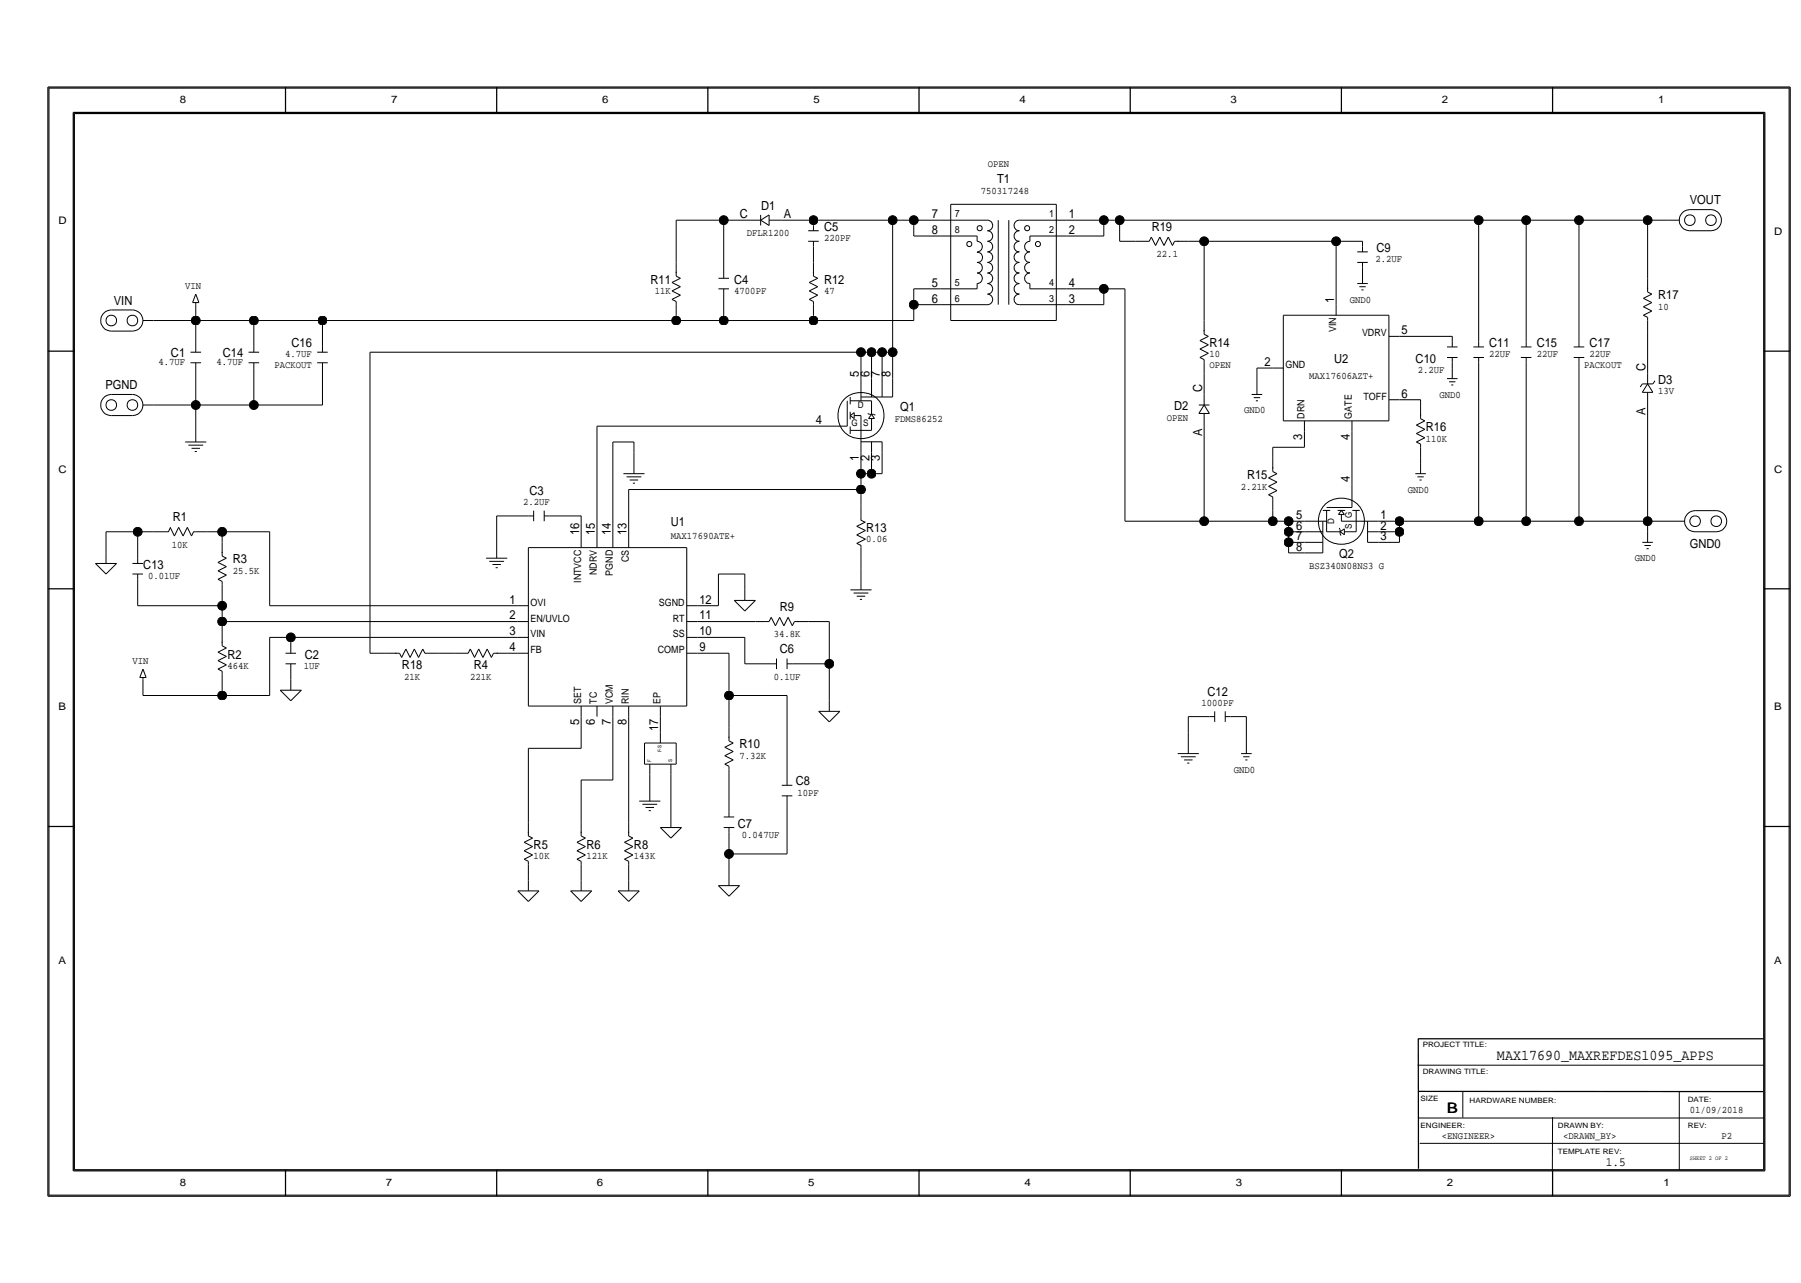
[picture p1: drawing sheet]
<svg xmlns="http://www.w3.org/2000/svg" width="419mm" height="298mm" viewBox="0 0 419 298" stroke-linecap="round" stroke-linejoin="round" font-family="sans-serif">
<g fill="none" stroke="#000" stroke-width=".23">
<path d="M11.4 20.5v257.5zM11.4 20.5h404.9zM416.3 20.5v257.5zM157.4 51.2v9.8zM157.4 51.2h11zM168.4 51.2h6.2zM168.4 51.2v12.3zM174.6 51.2h2.4zM177 51.2l2 1.2zM177 51.2l2-1.2zM177 50v2.4zM179 51.2h2.9z"/>
<path d="M179 50v2.4zM181.9 51.2h7.4zM188.1 56.1h2.4zM188.1 53.7h2.4zM189.3 57.4v3.6zM189.3 51.2h18.4zM189.3 51.2v1.2zM189.3 52.4v1.3zM189.3 56.1v1.3zM207.7 51.2v30.7zM207.7 51.2h4.9zM212.6 51.2v3.7z"/>
<path d="M212.6 51.2h6.2zM212.6 54.9h6.2zM218.8 54.9h2.4zM218.8 51.2h2.4zM221.2 54.9h6.2zM221.2 51.2h8.6zM221.2 47.5h24.6zM221.2 47.5v27.1zM227.3 58.7a1.16 1.16 0 0 1 1.3 1.2 1.16 1.16 0 0 1-1.2 1.1 1.23 1.23 0 0 1 1.2 1.3 1.23 1.23 0 0 1-1.2 1.2 1.23 1.23 0 0 1 1.2 1.2 1.23 1.23 0 0 1-1.2 1.3M227.4 54.9v1.2zM227.4 56.1a1.23 1.23 0 0 1 1.2 1.3 1.23 1.23 0 0 1-1.2 1.2M229.8 51.2a1.23 1.23 0 0 1 1.2 1.2 1.23 1.23 0 0 1-1.2 1.3 1.23 1.23 0 0 1 1.2 1.2 1.23 1.23 0 0 1-1.2 1.2 1.23 1.23 0 0 1 1.2 1.3 1.23 1.23 0 0 1-1.2 1.2 1.23 1.23 0 0 1 1.2 1.2 1.23 1.23 0 0 1-1.2 1.2 1.23 1.23 0 0 1 1.2 1.3 1.23 1.23 0 0 1-1.2 1.2 1.23 1.23 0 0 1 1.2 1.2 1.23 1.23 0 0 1-1.2 1.3 1.23 1.23 0 0 1 1.2 1.2 1.23 1.23 0 0 1-1.2 1.2 1.23 1.23 0 0 1 1.2 1.2 1.23 1.23 0 0 1-1.2 1.3"/>
<path d="M232.3 51.2v19.7zM234.8 51.2v19.7zM237.2 51.2h8.6zM237.2 51.2a1.23 1.23 0 0 0-1.2 1.2 1.23 1.23 0 0 0 1.2 1.3 1.23 1.23 0 0 0-1.2 1.2 1.23 1.23 0 0 0 1.2 1.2 1.23 1.23 0 0 0-1.2 1.3 1.23 1.23 0 0 0 1.2 1.2 1.23 1.23 0 0 0-1.2 1.2 1.23 1.23 0 0 0 1.2 1.2 1.23 1.23 0 0 0-1.2 1.3 1.23 1.23 0 0 0 1.2 1.2 1.23 1.23 0 0 0-1.2 1.2 1.23 1.23 0 0 0 1.2 1.3 1.23 1.23 0 0 0-1.2 1.2 1.23 1.23 0 0 0 1.2 1.2 1.23 1.23 0 0 0-1.2 1.2 1.23 1.23 0 0 0 1.2 1.3M239.7 54.9h6.1zM239.7 54.9v1.2zM239.7 56.1a1.23 1.23 0 0 0-1.3 1.3 1.23 1.23 0 0 0 1.3 1.2 1.23 1.23 0 0 0-1.3 1.2 1.23 1.23 0 0 0 1.3 1.2 1.23 1.23 0 0 0-1.3 1.3 1.23 1.23 0 0 0 1.3 1.2 1.23 1.23 0 0 0-1.3 1.2 1.23 1.23 0 0 0 1.3 1.3M245.8 54.9h2.5zM245.8 51.2h2.5zM245.8 47.5v27.1zM248.3 51.2h8.6zM248.3 54.9h8.6z"/>
<path d="M256.9 51.2h3.7zM256.9 51.2v3.7zM260.6 51.2h83.5zM260.6 51.2v4.9zM260.6 56.1h3.6zM264.2 56.1h2.5zM266.7 56.1h.7zM267.9 55.1l-.5 1zM267.9 55.1l1 2zM269.9 55.1l-1 2zM269.9 55.1l1 2zM271.9 55.1l-1 2z"/>
<path d="M271.9 55.1l.9 2zM273.3 56.1h1zM273.3 56.1l-.5 1zM274.1 56.1h2.4zM276.5 56.1h3.7zM280.2 56.1h30.7zM280.2 56.1v18.5zM310.9 56.1h6.2zM310.9 56.1v14.8zM315.8 58.6h2.5zM317.1 56.1v1.3zM317.1 57.4v1.2z"/>
<path d="M344.1 51.2h11zM344.1 51.2v28.3zM355.1 51.2h12.3zM355.1 51.2v28.3zM367.4 51.2h16zM367.4 51.2v28.3zM383.4 51.2v13.5zM383.4 51.2h4.9zM388.3 51.2h2.5zM393.2 53.7h4.9zM393.2 48.8h4.9zM393.2 48.8a2.46 2.46 0 0 0-2.4 2.4 2.46 2.46 0 0 0 2.4 2.5"/>
<path d="M398.1 48.8a2.46 2.46 0 0 1 2.5 2.4 2.46 2.46 0 0 1-2.5 2.5M25.9 77h4.9zM25.9 72.1h4.9zM25.9 72.1a2.46 2.46 0 0 0-2.5 2.5 2.46 2.46 0 0 0 2.5 2.4M30.8 72.1a2.46 2.46 0 0 1 2.5 2.5 2.46 2.46 0 0 1-2.5 2.4M33.3 74.6h2.4zM35.7 74.6h9.9zM44.8 70.4h1.5zM45.6 70.9v3.7zM45.6 74.6h13.5zM45.6 74.6v6.1zM45.6 70.4v.5z"/>
<path d="M45.6 68.4l.7 2zM45.6 68.4l-.8 2zM59.1 74.6h15.9zM59.1 74.6v6.1zM75 74.6h82.4zM75 74.6v6.1zM156.4 69.6l1 .5zM156.4 69.6l1.9-.9zM156.4 67.7l1.9 1zM156.4 67.7l1.9-1zM156.4 65.7l1.9 1zM156.4 65.7l1.9-1z"/>
<path d="M157.4 74.6h11zM157.4 73.3v1.3zM157.4 70.9v2.4zM157.4 61v2.5zM157.4 63.3v.9zM157.4 70.1v.8zM157.4 64.2l.9 .5zM167.2 64.7h2.4zM167.2 67.2h2.4zM168.4 74.6h20.9zM168.4 68.4v6.2zM168.4 63.5v1.2z"/>
<path d="M168.4 67.2v1.2zM188.3 69.6l1 .5zM188.3 69.6l2-.9zM188.3 67.7l2 1zM188.3 67.7l2-1zM188.3 65.7l2 1zM188.3 65.7l2-1zM189.3 74.6h23.3zM189.3 73.3v1.3zM189.3 70.9v2.4zM189.3 61v2.5zM189.3 63.3v.9z"/>
<path d="M189.3 70.1v.8zM189.3 64.2l1 .5zM212.6 70.9v3.7zM212.6 67.2v3.7zM212.6 70.9h6.2zM212.6 67.2h6.2zM218.8 70.9h2.4zM218.8 67.2h2.4zM221.2 67.2h6.2zM221.2 70.9h8.6zM221.2 74.6h24.6zM227.4 66v1.2z"/>
<path d="M237.2 70.9h8.6zM239.7 67.2h6.1zM239.7 66v1.2zM245.8 67.2h2.5zM245.8 70.9h2.5zM248.3 67.2h8.6zM248.3 70.9h8.6zM256.9 67.2h4.9zM256.9 67.2v3.7zM261.8 67.2v54zM279.2 79.2l2 1zM279.2 79.2l2-1z"/>
<path d="M280.2 74.6v2.4zM280.2 76.8v1zM280.2 77.8l1 .4zM298.6 73.3h24.6zM298.6 73.3v24.6zM310.9 70.9v2.4zM315.8 66h2.5zM315.8 61h2.5zM316.3 66.7h1.5zM316.8 67.4h.5zM317.1 62.3v1.2zM317.1 63.5v2.5z"/>
<path d="M317.1 61v1.3zM323.2 78.2h2.5zM323.2 73.3v24.6zM325.7 78.2h12.2zM337.9 78.2v1.3zM337.9 79.5v1.2zM344.1 79.5v1.2zM355.1 79.5v1.2zM367.4 79.5v1.2zM382.4 73.3l1 .5zM382.4 73.3l2-1zM382.4 71.4l2 .9z"/>
<path d="M382.4 71.4l2-1zM382.4 69.4l2 1zM382.4 69.4l2-1zM383.4 77v9.8zM383.4 74.6v2.4zM383.4 64.7v2.5zM383.4 66.9v1zM383.4 73.8v.8zM383.4 67.9l1 .5zM25.9 96.7h4.9zM25.9 91.8h4.9zM25.9 91.8a2.46 2.46 0 0 0-2.5 2.4 2.46 2.46 0 0 0 2.5 2.5"/>
<path d="M30.8 91.8a2.46 2.46 0 0 1 2.5 2.4 2.46 2.46 0 0 1-2.5 2.5M33.3 94.2h2.4zM35.7 94.2h9.9zM44.3 81.9h2.5zM44.3 84.4h2.5zM45.6 94.2v3.7zM45.6 94.2h13.5zM45.6 85.6v8.6zM45.6 80.7v1.2zM45.6 84.4v1.2zM45.6 97.9v4.9zM57.8 81.9h2.5z"/>
<path d="M57.8 84.4h2.5zM59.1 94.2h15.9zM59.1 85.6v8.6zM59.1 80.7v1.2zM59.1 84.4v1.2zM73.8 81.9h2.5zM73.8 84.4h2.5zM75 85.6v8.6zM75 80.7v1.2zM75 84.4v1.2zM86.1 81.9v70.1zM86.1 81.9h114.3z"/>
<path d="M138.9 99.1h52.9zM138.9 99.1v25.8zM191.8 99.1h5.4zM197.2 93.2v5.9zM197.8 96.7l1-.7zM197.8 96.7l1 .7zM197.8 95.8v1.8zM197.8 92.3v1.8zM197.8 99.2v1.7zM197.8 93.2h5zM198.8 96.7h1.6zM198.8 96v1.4z"/>
<path d="M200.4 81.9h2.4zM200.4 81.9v6.2zM200.4 96.7v8.6zM200.4 88.1v5.1zM200.4 92.3h7.3zM201.9 96.2l.4 .2zM202.1 97.4h1.4zM202.3 96.4h1zM202.8 81.9h2.5zM202.8 81.9v6.2zM202.8 88.1v4.2zM202.8 96.4l.7 1z"/>
<path d="M202.8 96.4l-.7 1zM202.8 93.2v3.2zM202.8 97.4v2.7zM203.3 96.4l.4 .2zM205.3 81.9v6.2zM205.3 81.9h2.4zM205.3 88.1v4.2zM207.7 81.9v6.2zM207.7 88.1v4.2zM279 96.2h2.4zM279 94.2h2.4zM279.2 83.2l1 .5z"/>
<path d="M279.2 83.2l2-1zM279.2 81.2l2 1zM279.2 81.2l2-1zM280.2 99.1v22.1zM280.2 86.8v5zM280.2 96.2v2.9zM280.2 91.8v2.4zM280.2 94.2l1.2 2zM280.2 94.2l-1.2 2zM280.2 84.4v2.4zM280.2 83.7v.7zM291.3 91.8h2.4z"/>
<path d="M291.8 92.5h1.4zM292.2 93.2h.5zM292.5 85.6h3.7zM292.5 85.6v3.7zM292.5 89.3v2.5zM296.2 85.6h2.4zM298.6 97.9h24.6zM303.5 97.9v2.5zM314.6 97.9v2.5zM323.2 93h2.5zM325.7 93h4.9zM329.6 98.9l2 1z"/>
<path d="M329.6 98.9l2-1zM330.6 93v1.2zM330.6 94.2v2.5zM330.6 96.4v1zM330.6 97.4l1 .5zM336.7 88.1h2.5zM336.7 80.7h2.5zM336.7 83.2h2.5zM337.2 88.8h1.5zM337.7 89.5h.5zM337.9 84.4v1.2zM337.9 85.6v2.5z"/>
<path d="M337.9 83.2v1.2zM342.9 80.7h2.4zM342.9 83.2h2.4zM344.1 84.4v36.8zM344.1 83.2v1.2zM353.9 80.7h2.5zM353.9 83.2h2.5zM355.1 84.4v36.8zM355.1 83.2v1.2zM366.2 80.7h2.5zM366.2 83.2h2.5zM367.4 84.4v36.8z"/>
<path d="M367.4 83.2v1.2zM382.2 89.3l-.5 .7zM382.2 89.3h2.4zM382.2 91.3h2.4zM383.4 94.2v27zM383.4 91.3v2.9zM383.4 86.8v2.5zM383.4 89.3l-1.2 2zM383.4 89.3l1.2 2zM385.1 88.6l-.5 .7zM43.1 102.8h4.9zM43.8 103.6h3.5z"/>
<path d="M44.6 104.3h1.9zM45.3 105h.5zM124.2 118.8v2.4zM126.6 118.8v2.4zM142.6 102.8h4.9zM142.6 102.8v22.1zM145.1 110.2h4.9zM145.8 110.9h3.4zM146.3 113.9h54.1zM146.3 113.9v11zM146.5 111.7h2zM147.3 112.4h.5z"/>
<path d="M147.5 102.8v2.5zM147.5 105.3v4.9zM197.8 100.1h5zM200.4 110.2h2.4zM200.4 105.3v4.9zM200.4 110.2v3.7zM200.4 113.9v3.7zM200.4 102.8h4.9zM200.4 117.6v2.4zM202.8 110.2h2.5zM202.8 105.3v4.9zM202.8 102.8v2.5z"/>
<path d="M205.3 105.3v4.9zM205.3 102.8v2.5zM295.2 115.1l1 .5zM295.2 115.1l2-1zM295.2 113.1l2 1zM295.2 113.1l2-.9zM295.2 111.2l2 1zM295.2 111.2l2-1zM296.2 118.8v2.4zM296.2 104h7.3zM296.2 104v2.5zM296.2 116.3v2.5z"/>
<path d="M296.2 106.5v2.5zM296.2 108.7v1zM296.2 115.6v.7zM296.2 109.7l1 .5zM303.5 100.4v3.6zM307.8 118.7h1.7zM308.7 118.1h5.9zM308.7 118.7v5zM311.3 118.7h1.7zM311.5 119.7h1.3zM312.1 119.7v1.5zM312.1 118.7l-.6 1z"/>
<path d="M312.1 118.7l.7 1zM314.6 100.4v12.2zM314.6 112.6v5.5zM314.7 118.7h1.7zM315.6 118.7v5zM329.3 110.2h2.5zM329.6 102.8l1 .5zM329.6 102.8l2-1zM329.6 100.9l2 .9zM329.6 100.9l2-1zM329.8 110.9h1.5zM330.3 111.7h.5z"/>
<path d="M330.6 106.5v1.2zM330.6 107.7v2.5zM330.6 104v2.5zM330.6 103.3v.7zM394.5 118.8h4.9zM394.5 118.8a2.46 2.46 0 0 0-2.5 2.4 2.46 2.46 0 0 0 2.5 2.5M399.4 118.8a2.46 2.46 0 0 1 2.4 2.4 2.46 2.46 0 0 1-2.4 2.5M22.2 131.1l2.5 2.4zM22.2 131.1h4.9zM24.7 123.7h7.3zM24.7 123.7v4.9zM24.7 133.5l2.4-2.4z"/>
<path d="M24.7 128.6v2.5zM30.8 131.1h2.5zM30.8 133.5h2.5zM32 123.7h3.7zM32 123.7v6.1zM32 134.8v6.1zM32 129.8v1.3zM32 133.5v1.3zM35.7 123.7h2.5zM38.2 123.7h1zM39.6 122.7l1 2zM39.7 122.7l-.5 1.1z"/>
<path d="M41.6 122.7l1 2zM41.6 122.7l-1 2zM43.6 122.7l1 2zM43.6 122.7l-1 2zM45.1 123.7h.5zM45.1 123.7l-.5 1zM45.6 123.7h2.4zM48 123.7h3.7zM50.7 134.8l1 .4zM50.7 134.8l2-1zM50.7 132.8l2 1zM50.7 132.8l2-1z"/>
<path d="M50.7 130.8l2 1zM50.7 130.8l2-1zM51.7 123.7v2.5zM51.7 123.7h11.1zM51.7 138.4v2.5zM51.7 136v2.4zM51.7 126.2v2.4zM51.7 128.4v1zM51.7 135.2v.8zM51.7 129.4l1 .4zM62.8 123.7v17.2zM113.1 129.8h4.9z"/>
<path d="M113.9 130.6h3.4zM114.6 131.3h2zM115.3 132.1h.5zM115.6 120h7.4zM115.6 120v4.9zM115.6 124.9v4.9zM123 120h1.2zM123 127.4h36.8zM123 127.4v36.8zM126.6 120h1.3zM127.9 120h7.3zM135.2 120v4.9z"/>
<path d="M135.2 124.9v2.5zM138.9 124.9v2.5zM142.6 124.9v2.5zM146.3 124.9v2.5zM159.8 127.4v36.8zM167.2 133.5h6.1zM167.2 133.5v7.4zM170.9 139.7l2.4 2.4zM170.9 139.7h4.9zM173.3 133.5v3.7zM173.3 137.2v2.5zM175.8 139.7l-2.5 2.4z"/>
<path d="M197.9 137.2h4.9zM198.6 138h3.5zM199.4 126.4l1 .5zM199.4 126.4l2-1zM199.4 124.4l2 1zM199.4 124.4l2-1zM199.4 122.4l2 1zM199.4 122.4l2-1zM199.4 138.7h1.9zM200.1 139.4h.5zM200.3 121l1 .5zM200.4 129.8v2.5z"/>
<path d="M200.4 127.4v2.4zM200.4 126.9v.5zM200.4 120v1zM200.4 132.3v4.9zM261.8 121.2h18.4zM280.2 121.2h16zM296.2 121.2h3.7zM299.9 128.6h3.6zM299.9 126.2v2.4zM299.9 126.2h3.6zM299.9 123.7v2.5zM299.9 123.7h3.6z"/>
<path d="M299.9 121.2v2.5zM299.9 121.2h3.6zM303.5 128.6h4.3zM303.5 121.2h5.2zM303.5 123.7h4.3zM303.5 126.2h4.3zM307.8 121.2v7.4zM308.7 123.7h3.2zM311.7 122.8l.2 .4zM311.9 124.2l.2 .4zM311.9 123.2v1zM311.9 123.7l.9 .7z"/>
<path d="M311.9 123.7l.9-.7zM312.1 121.2h8.6zM312.8 123v1.4zM312.8 123.7h2.8zM318.2 123.7h2.5zM318.2 126.2h2.5zM318.2 121.2v5zM320.7 121.2h5zM320.7 123.7h5zM320.7 126.2h5zM325.7 121.2h18.4zM325.7 121.2v2.5z"/>
<path d="M325.7 123.7v2.5zM344.1 121.2h11zM355.1 121.2h12.3zM367.4 121.2h16zM382.2 126.2h2.4zM382.7 126.9h1.4zM383.2 127.6h.5zM383.4 121.2v2.5zM383.4 121.2h6.1zM383.4 123.7v2.5zM389.5 121.2h2.5zM394.5 123.7h4.9z"/>
<path d="M32 140.9h19.7zM32.5 157.6h1.5zM33.3 158.1v3.7zM33.3 157.6v.5zM33.3 155.6l.7 2zM33.3 155.6l-.8 2zM50.7 155.6l1 .5zM50.7 155.6l2-.9zM50.7 153.7l2 1zM50.7 153.7l2-1zM50.7 151.7l2 1zM50.7 151.7l2-1z"/>
<path d="M51.7 159.3v2.5zM51.7 144.6h68.8zM51.7 140.9v3.7zM51.7 144.6v2.4zM51.7 156.9v2.4zM51.7 147v2.5zM51.7 149.3v.9zM51.7 156.1v.8zM51.7 150.2l1 .5zM62.8 148.3v13.5zM62.8 148.3h4.9zM62.8 140.9h57.7z"/>
<path d="M66.4 152h2.5zM66.4 154.4h2.5zM67.7 148.3v2.4zM67.7 148.3h52.8zM67.7 155.6v2.5zM67.7 158.1v2.5zM67.7 150.7v1.3zM67.7 154.4v1.2zM86.1 152h3.7zM89.8 152h2.4zM92 152h1zM93 152l.5 .9z"/>
<path d="M94.5 151l.9 1.9zM94.5 151l-1 1.9zM96.4 151l1 1.9zM96.4 151l-1 1.9zM98.4 151l.5 1zM98.4 151l-1 1.9zM98.9 152h.7zM99.6 152h2.5zM102.1 152h3.7zM105.8 152h2.4zM108.2 152h.7zM109.4 151l-.5 1z"/>
<path d="M109.4 151l1 1.9zM111.4 151l-1 1.9zM111.4 151l1 1.9zM113.4 151l-1 1.9zM113.4 151l1 1.9zM114.8 152h1zM114.8 152l-.4 .9zM115.6 152h2.4zM118 152h2.5zM120.5 152h2.5zM120.5 148.3h2.5zM120.5 144.6h2.5z"/>
<path d="M120.5 140.9h2.5zM159.8 140.9h2.5zM159.8 144.6h2.5zM159.8 148.3h2.5zM159.8 152h2.5zM162.3 140.9h4.9zM162.3 148.3h11zM162.3 152h7.3zM162.3 144.6h13.5zM169.6 152v9.8zM173.3 148.3v6.1zM173.3 154.4h6.2z"/>
<path d="M175.8 144.6h2.4zM178.2 144.6h.8zM179.5 154.4h1.2zM179.5 143.6l-.5 1zM179.5 143.6l.9 2zM180.7 153.2v2.4zM181.4 143.6l-1 2zM181.4 143.6l1 2zM183.2 154.4h1.2zM183.2 153.2v2.4zM183.4 143.6l-1 2zM183.4 143.6l1 2z"/>
<path d="M184.4 154.4h8.6zM184.9 144.6h1zM184.9 144.6l-.5 1zM185.6 144.6h2.5zM188.1 144.6h4.9zM193 154.4v8.6zM193 144.6v9.8zM33.3 161.8h18.4zM51.7 161.8h11.1zM65.2 160.6l2.5 2.4zM65.2 160.6h4.9zM67.7 163l2.4-2.4z"/>
<path d="M123 174.1h12.2zM123 174.1v17.2zM123 164.2h36.8zM135.2 166.7v7.4zM135.2 164.2v2.5zM138.9 164.2v2.5zM142.6 166.7v14.7zM142.6 164.2v2.5zM146.3 166.7v24.6zM146.3 164.2v2.5zM150 177.8h7.4zM150 172.8h7.4z"/>
<path d="M150 172.8v5zM151.2 177.8v2.4zM153.7 166.7v3.7zM153.7 164.2v2.5zM153.7 170.4v2.4zM156.1 177.8v2.4zM157.4 172.8v5zM168.7 177.8l.9 .4zM168.7 177.8l1.9-1zM168.7 175.8l1.9 1zM168.7 175.8l1.9-1zM168.7 173.8l1.9 1z"/>
<path d="M168.7 173.8l1.9-1zM169.6 161.8h13.6zM169.6 161.8v7.4zM169.6 179v2.4zM169.6 169.2v2.4zM169.6 171.4v1zM169.6 178.2v.8zM169.6 172.4l1 .4zM183.2 161.8v19.6zM190.5 165.5l2.5 2.4zM190.5 165.5h4.9zM193 167.9l2.4-2.4z"/>
<path d="M193 163v2.5zM274.1 175.3h4.9zM274.8 176h3.4zM275.5 176.8h2zM276.3 177.5h.5zM276.5 166.7v3.7zM276.5 166.7h4.9zM276.5 170.4v4.9zM281.4 166.7h1.3zM282.7 165.5v2.4zM285.1 166.7h1.2zM285.1 165.5v2.4z"/>
<path d="M286.3 166.7h3.7zM288.8 175.3h2.5zM289.3 176h1.5zM289.8 176.8h.5zM290 166.7v6.1zM290 172.8v2.5zM122 199.9l1 .5zM122 199.9l1.9-1zM122 197.9l1.9 1zM122 197.9l1.9-1zM122 195.9l1.9 1zM122 195.9l1.9-.9z"/>
<path d="M123 191.3v2.4zM123 193.5v1zM123 194.5l.9 .5zM134.3 199.9l.9 .5zM134.3 199.9l1.9-1zM134.3 197.9l1.9 1zM134.3 197.9l1.9-1zM134.3 195.9l1.9 1zM134.3 195.9l1.9-.9zM135.2 181.4h7.4zM135.2 181.4v9.9zM135.2 191.3v2.4z"/>
<path d="M135.2 193.5v1zM135.2 194.5l1 .5zM145.3 199.9l1 .5zM145.3 199.9l2-1zM145.3 197.9l2 1zM145.3 197.9l2-1zM145.3 195.9l2 1zM145.3 195.9l2-.9zM146.3 191.3v2.4zM146.3 193.5v1zM146.3 194.5l1 .5zM148.8 186.4h4.9z"/>
<path d="M149.5 187.1h3.4zM150.2 187.8h2zM151 188.6h.5zM151.2 180.2v1.2zM151.2 181.4v5zM153.7 192.5l2.4 2.5zM153.7 192.5h4.9zM156.1 180.2v9.8zM156.1 195l2.5-2.5zM156.1 190v2.5zM168.4 190h2.5zM168.4 192.5h2.5z"/>
<path d="M169.6 198.6h13.6zM169.6 193.7v4.9zM169.6 198.6v5zM169.6 181.4v7.4zM169.6 188.8v1.2zM169.6 192.5v1.2zM181.9 182.7h2.5zM181.9 185.1h2.5zM183.2 186.4v12.2zM183.2 181.4v1.3zM183.2 185.1v1.3zM120.5 207.2l2.5 2.5z"/>
<path d="M120.5 207.2h4.9zM123 203.6v1.2zM123 201.1v2.5zM123 200.4v.7zM123 209.7l2.4-2.5zM123 204.8v2.4zM132.8 207.2l2.4 2.5zM132.8 207.2h4.9zM135.2 203.6v1.2zM135.2 204.8v2.4zM135.2 201.1v2.5zM135.2 200.4v.7z"/>
<path d="M137.7 207.2l-2.5 2.5zM143.8 207.2l2.5 2.5zM143.8 207.2h5zM146.3 203.6v1.2zM146.3 209.7l2.5-2.5zM146.3 204.8v2.4zM146.3 201.1v2.5zM146.3 200.4v.7zM167.2 206l2.4 2.5zM167.2 206h4.9zM169.6 208.5l2.5-2.5zM169.6 203.6v2.4z"/>
<path d="M329.9 247.8h80.5zM340.4 253.8v6.2zM361.3 259.9l-.1 12.1zM390.8 253.8v18.3zM11.4 278h404.9zM330.2 260.1h80.3zM330.4 266h80z"/>
<circle cx="225.6" cy="56.8" r=".59"/>
<circle cx="228" cy="53.1" r=".59"/>
<circle cx="239" cy="53.1" r=".59"/>
<circle cx="241.5" cy="56.8" r=".59"/>
<circle cx="393.2" cy="51.2" r="1.24"/>
<circle cx="398.1" cy="51.2" r="1.24"/>
<circle cx="25.9" cy="74.6" r="1.24"/>
<circle cx="30.8" cy="74.6" r="1.24"/>
<circle cx="25.9" cy="94.2" r="1.24"/>
<circle cx="30.8" cy="94.2" r="1.24"/>
<circle cx="200.4" cy="96.7" r="5.4"/>
<circle cx="312.1" cy="121.3" r="5.4"/>
<circle cx="394.5" cy="121.3" r="1.24"/>
<circle cx="399.4" cy="121.3" r="1.24"/>
</g>
<g fill="#000" stroke="#000" stroke-width=".23">
<circle cx="168.4" cy="51.2" r="1.03"/>
<circle cx="189.3" cy="51.2" r="1.03"/>
<circle cx="207.7" cy="51.2" r="1.03"/>
<circle cx="212.6" cy="51.2" r="1.03"/>
<circle cx="256.9" cy="51.2" r="1.03"/>
<circle cx="260.6" cy="51.2" r="1.03"/>
<circle cx="280.2" cy="56.1" r="1.03"/>
<circle cx="310.9" cy="56.1" r="1.03"/>
<circle cx="344.1" cy="51.2" r="1.03"/>
<circle cx="355.1" cy="51.2" r="1.03"/>
<circle cx="367.4" cy="51.2" r="1.03"/>
<circle cx="383.4" cy="51.2" r="1.03"/>
<circle cx="45.6" cy="74.6" r="1.03"/>
<circle cx="59.1" cy="74.6" r="1.03"/>
<circle cx="75" cy="74.6" r="1.03"/>
<circle cx="157.4" cy="74.6" r="1.03"/>
<circle cx="168.4" cy="74.6" r="1.03"/>
<circle cx="189.3" cy="74.6" r="1.03"/>
<circle cx="212.6" cy="70.9" r="1.03"/>
<circle cx="256.9" cy="67.2" r="1.03"/>
<circle cx="45.6" cy="94.2" r="1.03"/>
<circle cx="59.1" cy="94.2" r="1.03"/>
<circle cx="200.4" cy="81.9" r="1.03"/>
<circle cx="202.8" cy="81.9" r="1.03"/>
<circle cx="205.3" cy="81.9" r="1.03"/>
<circle cx="207.7" cy="81.9" r="1.03"/>
<circle cx="200.4" cy="113.9" r="1.03"/>
<circle cx="200.4" cy="110.2" r="1.03"/>
<circle cx="202.8" cy="110.2" r="1.03"/>
<circle cx="32" cy="123.7" r="1.03"/>
<circle cx="51.7" cy="123.7" r="1.03"/>
<circle cx="280.2" cy="121.2" r="1.03"/>
<circle cx="296.2" cy="121.2" r="1.03"/>
<circle cx="299.9" cy="121.2" r="1.03"/>
<circle cx="299.9" cy="126.2" r="1.03"/>
<circle cx="299.9" cy="123.7" r="1.03"/>
<circle cx="325.7" cy="123.7" r="1.03"/>
<circle cx="325.7" cy="121.2" r="1.03"/>
<circle cx="344.1" cy="121.2" r="1.03"/>
<circle cx="355.1" cy="121.2" r="1.03"/>
<circle cx="367.4" cy="121.2" r="1.03"/>
<circle cx="383.4" cy="121.2" r="1.03"/>
<circle cx="51.7" cy="144.6" r="1.03"/>
<circle cx="51.7" cy="140.9" r="1.03"/>
<circle cx="67.7" cy="148.3" r="1.03"/>
<circle cx="193" cy="154.4" r="1.03"/>
<circle cx="51.7" cy="161.8" r="1.03"/>
<circle cx="169.6" cy="161.8" r="1.03"/>
<circle cx="169.6" cy="198.6" r="1.03"/>
</g>
<g fill="none" stroke="#000" stroke-width=".29">
<path d="M11.2 20.3v258zM11.2 20.3h405.4zM17.1 26.2v246.2zM17.1 26.2h393.6zM17.3 26.4v245.7zM17.3 26.4h393.1zM66.4 20.3v6.1zM115.6 20.3v6.1zM164.7 20.3v6.1zM213.9 20.3v6.1zM263 20.3v6.1zM312.1 20.3v6.1z"/>
<path d="M361.3 20.3v6.1zM410.4 26.4v245.7zM410.7 26.2v246.2zM416.6 20.3v258zM11.2 81.7h6.1zM410.4 81.7h6.2zM11.2 137h6.1zM410.4 137h6.2zM11.2 192.3h6.1zM410.4 192.3h6.2zM329.9 241.6h80.5zM330 241.7l.1 30.2z"/>
<path d="M330.1 253.9h80.3zM11.2 278.3h405.4zM17.1 272.4h393.6zM17.3 272.1h393.1zM66.4 272.1v6.2zM115.6 272.1v6.2zM164.7 272.1v6.2zM213.9 272.1v6.2zM263 272.1v6.2zM312.1 272.1v6.2zM361.3 272.1v6.2z"/>
</g>
<text font-size="3.5" x="348.4" y="246.6">MAX17690_MAXREFDES1095_APPS</text>
<text font-size="3.4" x="336.9" y="259">B</text>
<g font-size="2.9">
<text x="232" y="42.6">T1</text>
<text x="393.2" y="47.5">VOUT</text>
<text x="172.2" y="50.7">C</text>
<text x="177.1" y="48.8">D1</text>
<text x="182.4" y="50.7">A</text>
<text x="191.8" y="53.7">C5</text>
<text x="216.8" y="50.7">7</text>
<text x="248.8" y="50.7">1</text>
<text x="268" y="53.7">R19</text>
<text x="216.8" y="54.4">8</text>
<text x="248.8" y="54.4">2</text>
<text x="320.3" y="58.6">C9</text>
<text x="151.4" y="66">R11</text>
<text x="170.9" y="66">C4</text>
<text x="191.8" y="66">R12</text>
<text x="26.5" y="70.9">VIN</text>
<text x="216.8" y="70.4">6</text>
<text x="216.8" y="66.7">5</text>
<text x="248.8" y="66.7">4</text>
<text x="248.8" y="70.4">3</text>
<text x="310.4" y="70.4" transform="rotate(-90 310.4 70.4)">1</text>
<text x="385.9" y="69.6">R17</text>
<text x="326.2" y="77.8">5</text>
<text x="39.8" y="83.2">C1</text>
<text x="51.9" y="83.2">C14</text>
<text x="67.8" y="80.7">C16</text>
<text x="281.4" y="80.7">R14</text>
<text x="346.5" y="80.7">C11</text>
<text x="357.6" y="80.7">C15</text>
<text x="369.9" y="80.7">C17</text>
<text x="199.9" y="87.6" transform="rotate(-90 199.9 87.6)">5</text>
<text x="202.3" y="87.6" transform="rotate(-90 202.3 87.6)">6</text>
<text x="204.8" y="87.6" transform="rotate(-90 204.8 87.6)">7</text>
<text x="207.2" y="87.6" transform="rotate(-90 207.2 87.6)">8</text>
<text x="294.2" y="85.1">2</text>
<text x="310.5" y="84.4">U2</text>
<text x="329.4" y="84.4">C10</text>
<text x="382.9" y="86.4" transform="rotate(-90 382.9 86.4)">C</text>
<text x="385.9" y="89.3">D3</text>
<text x="24.5" y="90.5">PGND</text>
<text x="209.4" y="95.7">Q1</text>
<text x="273.2" y="95.4">D2</text>
<text x="279.7" y="91.3" transform="rotate(-90 279.7 91.3)">C</text>
<text x="326.2" y="92.5">6</text>
<text x="189.8" y="98.6">4</text>
<text x="279.7" y="101.4" transform="rotate(-90 279.7 101.4)">A</text>
<text x="331.8" y="100.4">R16</text>
<text x="382.9" y="96.4" transform="rotate(-90 382.9 96.4)">A</text>
<text x="199.9" y="107.2" transform="rotate(-90 199.9 107.2)">1</text>
<text x="202.3" y="107.2" transform="rotate(-90 202.3 107.2)">2</text>
<text x="204.8" y="107.2" transform="rotate(-90 204.8 107.2)">3</text>
<text x="303.1" y="102.3" transform="rotate(-90 303.1 102.3)">3</text>
<text x="314.1" y="102.3" transform="rotate(-90 314.1 102.3)">4</text>
<text x="290.2" y="111.4">R15</text>
<text x="314.1" y="112.2" transform="rotate(-90 314.1 112.2)">4</text>
<text x="123.2" y="115.1">C3</text>
<text x="40.2" y="121.2">R1</text>
<text x="134.7" y="124.4" transform="rotate(-90 134.7 124.4)">16</text>
<text x="138.4" y="124.4" transform="rotate(-90 138.4 124.4)">15</text>
<text x="142.1" y="124.4" transform="rotate(-90 142.1 124.4)">14</text>
<text x="145.8" y="124.4" transform="rotate(-90 145.8 124.4)">13</text>
<text x="156.1" y="122.5">U1</text>
<text x="201.6" y="123.7">R13</text>
<text x="301.6" y="125.7">7</text>
<text x="301.6" y="123.2">6</text>
<text x="301.6" y="120.8">5</text>
<text x="321.2" y="125.7">3</text>
<text x="321.2" y="123.2">2</text>
<text x="321.2" y="120.8">1</text>
<text x="54.2" y="131.1">R3</text>
<text x="301.6" y="128.1">8</text>
<text x="311.6" y="129.8">Q2</text>
<text x="393.2" y="127.4">GND0</text>
<text x="33.3" y="132.3">C13</text>
<text x="118.6" y="140.4">1</text>
<text x="162.8" y="140.4">12</text>
<text x="181.5" y="142.1">R9</text>
<text x="118.6" y="144.1">2</text>
<text x="118.6" y="147.8">3</text>
<text x="162.8" y="147.8">10</text>
<text x="162.8" y="144.1">11</text>
<text x="52.9" y="153.2">R2</text>
<text x="70.9" y="153.2">C2</text>
<text x="93.5" y="155.6">R18</text>
<text x="110.2" y="155.6">R4</text>
<text x="118.6" y="151.5">4</text>
<text x="162.8" y="151.5">9</text>
<text x="181.5" y="152">C6</text>
<text x="281" y="161.8">C12</text>
<text x="134.7" y="168.6" transform="rotate(-90 134.7 168.6)">5</text>
<text x="138.4" y="168.6" transform="rotate(-90 138.4 168.6)">6</text>
<text x="142.1" y="168.6" transform="rotate(-90 142.1 168.6)">7</text>
<text x="145.8" y="168.6" transform="rotate(-90 145.8 168.6)">8</text>
<text x="153.2" y="170.1" transform="rotate(-90 153.2 170.1)">17</text>
<text x="172.1" y="174.1">R10</text>
<text x="185.2" y="182.7">C8</text>
<text x="124.2" y="197.4">R5</text>
<text x="136.5" y="197.4">R6</text>
<text x="147.5" y="197.4">R8</text>
<text x="171.7" y="192.5">C7</text>
<text x="373.7" y="271.1">1.5</text>
</g>
<g font-size="2.4">
<text x="41.9" y="23.9">8</text>
<text x="91" y="23.9">7</text>
<text x="140.2" y="23.9">6</text>
<text x="189.3" y="23.9">5</text>
<text x="237.2" y="23.9">4</text>
<text x="286.3" y="23.9">3</text>
<text x="335.5" y="23.9">2</text>
<text x="385.9" y="23.9">1</text>
<text x="13.6" y="52.2">D</text>
<text x="412.9" y="54.7">D</text>
<text x="13.6" y="109.9">C</text>
<text x="412.9" y="109.9">C</text>
<text x="13.6" y="165.2">B</text>
<text x="412.9" y="165.2">B</text>
<text x="13.6" y="224.2">A</text>
<text x="412.9" y="224.2">A</text>
<text x="41.9" y="275.8">8</text>
<text x="89.8" y="275.8">7</text>
<text x="138.9" y="275.8">6</text>
<text x="188.1" y="275.8">5</text>
<text x="238.4" y="275.8">4</text>
<text x="287.6" y="275.8">3</text>
<text x="336.7" y="275.8">2</text>
<text x="387.1" y="275.8">1</text>
</g>
<g font-size="2.3">
<text x="229.8" y="38.9">OPEN</text>
<text x="228.3" y="45.1">750317248</text>
<text x="222.2" y="50.5">7</text>
<text x="244.2" y="50.5">1</text>
<text x="173.8" y="54.9">DFLR1200</text>
<text x="191.8" y="56.1">220PF</text>
<text x="222.2" y="54.2">8</text>
<text x="244.2" y="54.2">2</text>
<text x="269.1" y="59.8">22.1</text>
<text x="320.1" y="61">2.2UF</text>
<text x="43.1" y="67.2">VIN</text>
<text x="152.4" y="68.4">11K</text>
<text x="170.9" y="68.4">4700PF</text>
<text x="191.8" y="68.4">47</text>
<text x="222.2" y="70.2">6</text>
<text x="222.2" y="66.5">5</text>
<text x="244.2" y="66.5">4</text>
<text x="244.2" y="70.2">3</text>
<text x="314.1" y="70.4">GND0</text>
<text x="310.9" y="77.3" transform="rotate(-90 310.9 77.3)">VIN</text>
<text x="385.9" y="72.1">10</text>
<text x="66.4" y="83.2">4.7UF</text>
<text x="281.4" y="83.2">10</text>
<text x="316.9" y="78.2">VDRV</text>
<text x="346.5" y="83.2">22UF</text>
<text x="357.6" y="83.2">22UF</text>
<text x="369.9" y="83.2">22UF</text>
<text x="36.9" y="84.9">4.7UF</text>
<text x="50.4" y="84.9">4.7UF</text>
<text x="63.9" y="85.6">PACKOUT</text>
<text x="281.4" y="85.6">OPEN</text>
<text x="299.1" y="85.6">GND</text>
<text x="304.7" y="88.1">MAX17606AZT+</text>
<text x="329.9" y="86.8">2.2UF</text>
<text x="368.7" y="85.6">PACKOUT</text>
<text x="317.3" y="93">TOFF</text>
<text x="335" y="92.5">GND0</text>
<text x="385.9" y="91.8">13V</text>
<text x="208.2" y="98.1">FDMS86252</text>
<text x="271.5" y="97.9">OPEN</text>
<text x="289.5" y="96.2">GND0</text>
<text x="303.5" y="97.4" transform="rotate(-90 303.5 97.4)">DRN</text>
<text x="314.6" y="97.4" transform="rotate(-90 314.6 97.4)">GATE</text>
<text x="331.8" y="102.8">110K</text>
<text x="288.7" y="113.9">2.21K</text>
<text x="121.8" y="117.6">2.2UF</text>
<text x="327.6" y="114.6">GND0</text>
<text x="156.1" y="125.3">MAX17690ATE+</text>
<text x="40" y="127.4">10K</text>
<text x="146.3" y="130.8" transform="rotate(-90 146.3 130.8)">CS</text>
<text x="201.6" y="126.2">0.06</text>
<text x="380.5" y="130.6">GND0</text>
<text x="34.4" y="134.8">0.01UF</text>
<text x="54.2" y="133.5">25.5K</text>
<text x="135.2" y="135.6" transform="rotate(-90 135.2 135.6)">INTVCC</text>
<text x="138.9" y="133.8" transform="rotate(-90 138.9 133.8)">NDRV</text>
<text x="142.6" y="133.9" transform="rotate(-90 142.6 133.9)">PGND</text>
<text x="304.7" y="132.3">BSZ340N08NS3 G</text>
<text x="123.4" y="140.9">OVI</text>
<text x="153.3" y="140.9">SGND</text>
<text x="123.4" y="148.3">VIN</text>
<text x="123.4" y="144.6">EN/UVLO</text>
<text x="156.5" y="148.3">SS</text>
<text x="156.6" y="144.6">RT</text>
<text x="180" y="148.3">34.8K</text>
<text x="30.8" y="154.4">VIN</text>
<text x="52.9" y="155.6">464K</text>
<text x="70.7" y="155.6">1UF</text>
<text x="123.4" y="152">FB</text>
<text x="153.1" y="152">COMP</text>
<text x="94.1" y="158.1">21K</text>
<text x="109.4" y="158.1">221K</text>
<text x="180" y="158.1">0.1UF</text>
<text x="135.2" y="163.8" transform="rotate(-90 135.2 163.8)">SET</text>
<text x="138.9" y="163.8" transform="rotate(-90 138.9 163.8)">TC</text>
<text x="142.6" y="163.8" transform="rotate(-90 142.6 163.8)">VCM</text>
<text x="146.3" y="163.8" transform="rotate(-90 146.3 163.8)">RIN</text>
<text x="153.7" y="163.8" transform="rotate(-90 153.7 163.8)">EP</text>
<text x="279.6" y="164.2">1000PF</text>
<text x="172.1" y="176.5">7.32K</text>
<text x="287.1" y="179.7">GND0</text>
<text x="185.6" y="185.1">10PF</text>
<text x="172.6" y="195">0.047UF</text>
<text x="124.2" y="199.9">10K</text>
<text x="136.5" y="199.9">121K</text>
<text x="147.5" y="199.9">143K</text>
<text x="393.2" y="258.8">01/09/2018</text>
<text x="335.5" y="265">&lt;ENGINEER&gt;</text>
<text x="363.7" y="265">&lt;DRAWN_BY&gt;</text>
<text x="400.6" y="265">P2</text>
</g>
<g font-size="2.1">
<text x="199.6" y="95">D</text>
<text x="198.1" y="99.1">G</text>
<text x="200.8" y="99.1">S</text>
<text x="310.4" y="121.9" transform="rotate(-90 310.4 121.9)">D</text>
<text x="314.6" y="123" transform="rotate(-90 314.6 123)">S</text>
<text x="314.6" y="120.5" transform="rotate(-90 314.6 120.5)">G</text>
</g>
<g font-size="1.7">
<text x="331.1" y="243.6">PROJECT TITLE:</text>
<text x="331.1" y="249.8">DRAWING TITLE:</text>
<text x="330.6" y="256.1">SIZE</text>
<text x="342" y="256.5">HARDWARE NUMBER:</text>
<text x="392.7" y="256.3">DATE:</text>
<text x="330.6" y="262.3">ENGINEER:</text>
<text x="362.5" y="262.3">DRAWN BY:</text>
<text x="392.8" y="262.5">REV:</text>
<text x="362.5" y="268.4">TEMPLATE REV:</text>
</g>
<text font-size="1.4" x="393.2" y="269.9">SHEET 2 OF 2</text>
<g font-size="1.2">
<text x="151.5" y="177.3" transform="rotate(-90 151.5 177.3)">F</text>
<text x="153.9" y="175" transform="rotate(-90 153.9 175)">F-S</text>
<text x="156.4" y="177.3" transform="rotate(-90 156.4 177.3)">S</text>
</g>
</svg>
